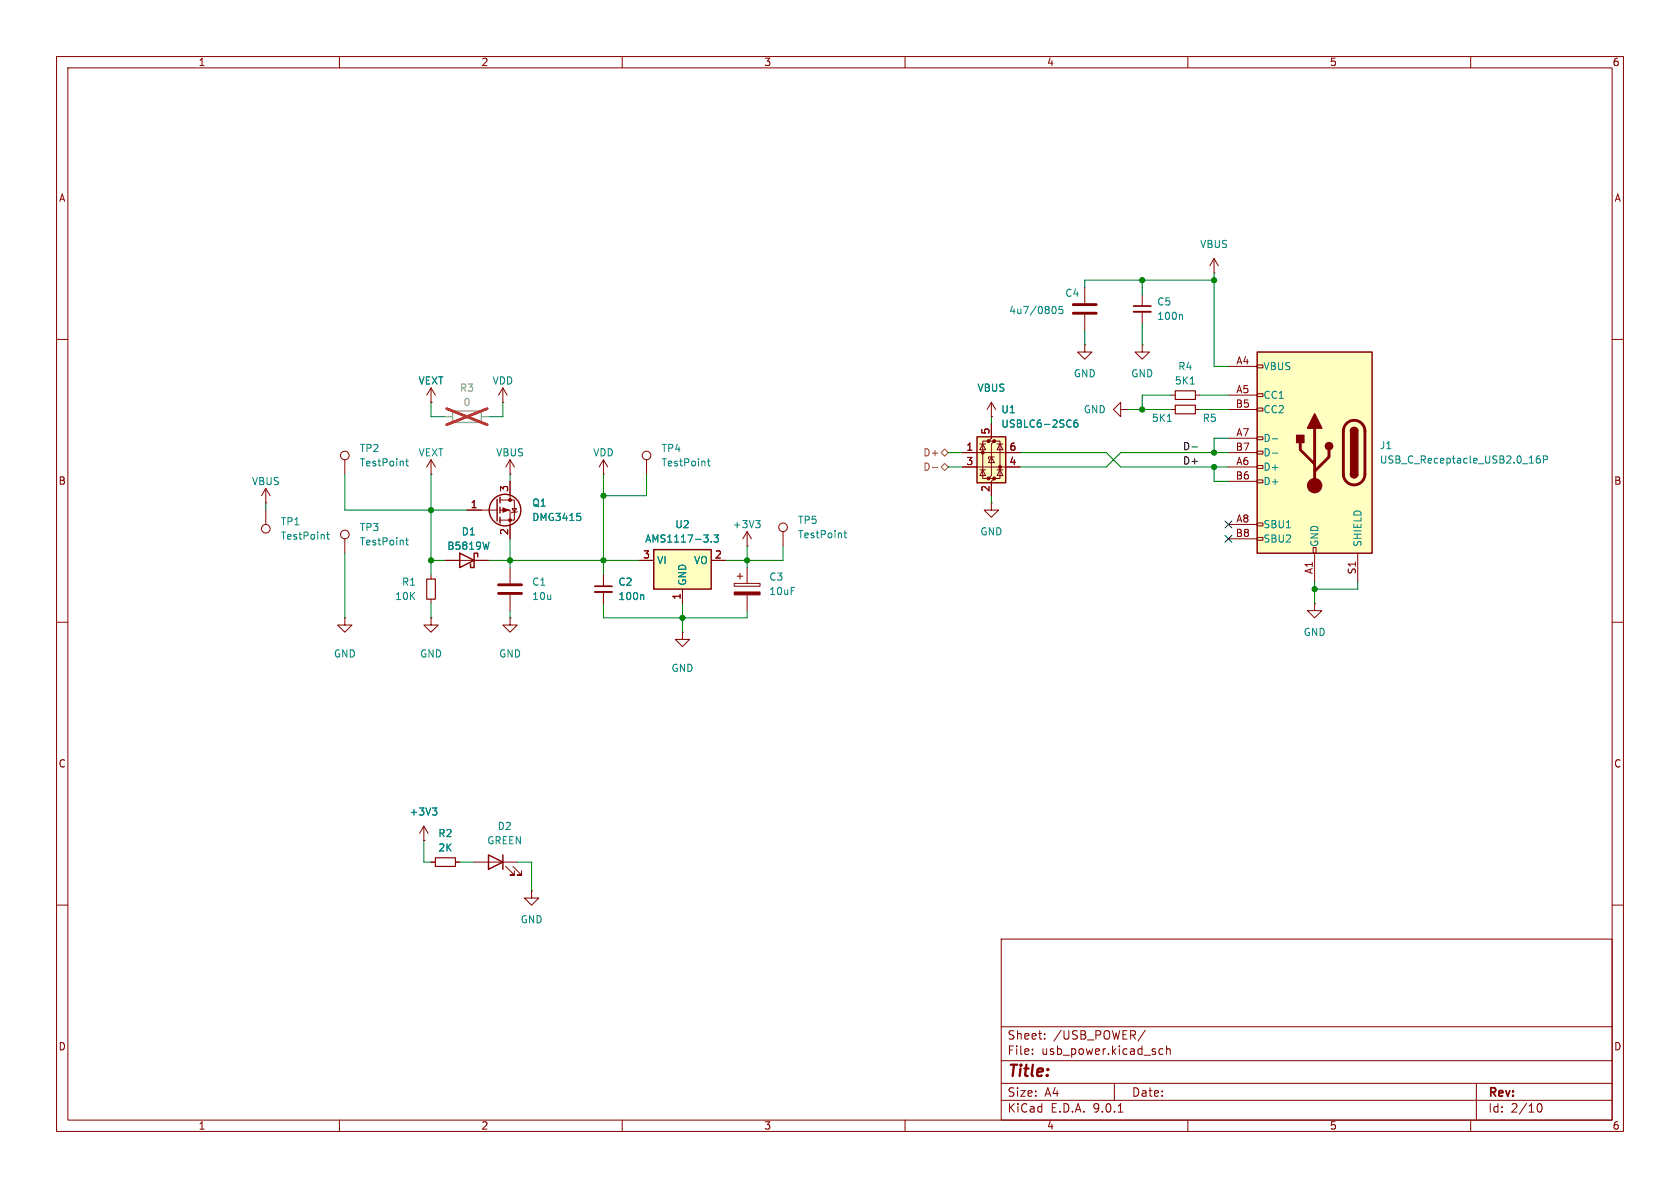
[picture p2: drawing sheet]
<svg xmlns="http://www.w3.org/2000/svg" width="297mm" height="210mm" viewBox="0 0 297 210" stroke-linecap="round" stroke-linejoin="round" font-family="sans-serif">
<path d="M0 0h297v210h-297z" fill="#fff" stroke="#fff" stroke-width=".18"/>
<g fill="none" stroke="#840000" stroke-width=".18">
<path d="M10 10h277v190h-277zM12 12h273v186h-273zM60 10v2M110 10v2M160 10v2M210 10v2M260 10v2M10 60h2M207 69.9h.8M211.3 69.9h.8M285 60h2M106.7 83.8h.1"/>
<path d="M106.7 81.3l-.8 1.3M106.7 81.3l.7 1.3M106.7 81.3v2.5M114.3 81.3v2.5M132.1 96.5h.1M132.1 94v2.5M132.1 94l-.8 1.3M132.1 94l.7 1.3M10 110h2M90.2 109.2v1.3h1.2l-1.2 1.3-1.3-1.3h1.3M90.2 109.2h.1M90.2 100.3v2.8"/>
<path d="M90.2 105.2v2.8M106.7 101.6v2M106.7 104.6v2.1M120.6 111.8v1.2h1.3l-1.3 1.3-1.2-1.3h1.2M120.6 111.8h.1M129.8 103.1h4.6v.5h-4.6zM130.3 101.9h1M130.8 101.3v1.1M132.1 100.3v2.8M132.1 105.2v2.8M232.4 106.7v1.3h1.3l-1.3 1.2-1.3-1.2h1.3M232.4 106.7h.1"/>
<path d="M285 110h2M74.9 148.6h.1M74.9 146.1l-.7 1.2M74.9 146.1l.8 1.2M74.9 146.1v2.5M76.2 152.4h.8M80.5 152.4h.8M83.8 152.4h7.6M89.4 153.2l1.5 1.5h-.7h.7v-.8M90.7 153.2l1.5 1.5h-.8h.8v-.8M94 157.5v1.3h1.2l-1.2 1.2-1.3-1.2h1.3M94 157.5h.1"/>
<path d="M10 160h2M177 166h108v32h-108zM285 160h2M60 198v2M110 198v2M160 198v2M177 194.5h108M177 191.5h108M177 187.5h108M177 181.5h108M182.5 186.3v.1M182.5 185.5v.1"/>
<path d="M184.7 183.6v.1M184.7 182.8v.1M197 191.5v3M197.7 196.6h.8M202.5 182.1l-1.3 2M205.6 185.5l-.4-.1-.3 .3v.4l.1 .2h.6M206.2 185.5l.3-.1 .3 .1 .1 .9M206.2 184.9v1.5M210 198v2M260 198v2M261 191.5v6.5M271.7 195.7l.2-.5 .2-.1a.81 .81 0 0 1 .6 .6 .81 .81 0 0 1-.3 .8h-.4l-.3-.5"/>
<circle cx="114.3" cy="80.5" r=".76"/>
</g>
<path d="M129.8 104.6h4.6v.6h-4.6z" fill="#840000" stroke="#840000" stroke-width=".18"/>
<path d="M210.4 67.9h.8M125.1 81.5h.4M125.2 81.1v1.1l.3 .2M133.6 92h.8l-.4 .5M134.1 92.5l.3 .2v.3l-.3 .3M113.6 105.1l.2 .2v.7M76.4 142.8h.8l-.4 .5M77 143.3l.2 .2v.3l-.2 .3" fill="none" stroke="#008484" stroke-width=".18"/>
<path d="M207.8 69.1h3.5v1.5h-3.5zM77 151.6h3.5v1.6h-3.5z" fill="none" stroke="#840000" stroke-width=".2"/>
<path d="M88.1 103.4h4.1M88.1 104.9h4.1" fill="none" stroke="#840000" stroke-width=".51"/>
<path d="M86.4 151.1l2.5 1.3-2.5 1.3zM88.9 151.1v2.6" fill="none" stroke="#840000" stroke-width=".25"/>
<path d="M105.2 103.6h3" fill="none" stroke="#840000" stroke-width=".3"/>
<path d="M105.2 104.6h3" fill="none" stroke="#840000" stroke-width=".33"/>
<path d="M222.2 62.2h20.4v35.6h-20.4z" fill="#ffffc2"/>
<g fill="none" stroke="#840000" stroke-width=".18">
<path d="M217.2 64.8h5M217.2 69.9h5M217.2 72.4h5M217.2 77.5h5M222.2 64.5h1.1v.5h-1.1zM222.2 69.6h1.1v.5h-1.1zM222.2 72.1h1.1v.5h-1.1zM222.2 77.2h1.1v.5h-1.1zM222.2 79.8h1.1v.5h-1.1zM217.2 80h5M217.2 82.6h5M217.2 85.1h5"/>
<path d="M217.2 92.7h5M217.2 95.3h5M222.2 82.3h1.1v.5h-1.1zM222.2 84.8h1.1v.5h-1.1zM222.2 92.5h1.1v.5h-1.1zM222.2 95h1.1v.5h-1.1zM232.2 96.8h.5v1h-.5zM232.4 97.8v5.1M240 97.8v5.1"/>
</g>
<path d="M222.2 62.2h20.4v35.6h-20.4zM238.8 76.2a.64 .64 0 0 1 .6-.6 .64 .64 0 0 1 .6 .6M238.8 83.8a.64 .64 0 0 0 .6 .7 .64 .64 0 0 0 .6-.7" fill="none" stroke="#840000" stroke-width=".25"/>
<path d="M229.9 78.2v1.3l2.5 2.5M232.4 75.7v10.2M234.9 79.5v1.3l-2.5 2.5M238 74.9a1.9 1.9 0 0 1 2.1-.5 1.9 1.9 0 0 1 1.2 1.8v7.6a1.91 1.91 0 0 1-1.9 1.9 1.91 1.91 0 0 1-1.9-1.9v-7.7l.2-.7z" fill="none" stroke="#840000" stroke-width=".51"/>
<g fill="#840000" stroke="#840000" stroke-width=".25">
<path d="M238.8 76.2h1.2v7.6h-1.2z"/>
<path d="M238.9 75.8a.64 .64 0 0 1 .7-.2 .64 .64 0 0 1 .4 .6h-1.2z"/>
<path d="M238.8 83.8h1.2a.64 .64 0 0 1-.6 .7 .64 .64 0 0 1-.6-.7z"/>
<path d="M232.4 73.2l1.3 2.5h-2.6z"/>
<path d="M229.2 77h1.3v1.2h-1.3z"/>
<circle cx="234.9" cy="78.9" r=".63"/>
</g>
<circle cx="232.4" cy="85.9" r="1.27" fill="#840000" stroke="#840000" stroke-width=".18"/>
<path d="M224.9 77.6h1M224.9 80.1h1M272.2 80.6h-.4a.86 .86 0 0 0 0 1.3l.5-.2v-.4l-.2-.2h-.4l-.1 .2M272.9 81.3l.6-.1 .1-.2-.1-.3-.6-.1v1.3" fill="none" stroke="#008484" stroke-width=".18"/>
<path d="M172.7 77.2h5.1v8.1h-5.1z" fill="#ffffc2"/>
<g fill="#840000" stroke="#840000" stroke-width=".18">
<circle cx="173.7" cy="80" r=".25"/>
<circle cx="174.8" cy="78" r=".25"/>
<circle cx="174.8" cy="84.6" r=".25"/>
<circle cx="175.8" cy="78" r=".25"/>
<circle cx="175.8" cy="84.6" r=".25"/>
<circle cx="176.8" cy="82.5" r=".25"/>
</g>
<g fill="none" stroke="#840000" stroke-width=".18">
<path d="M173.2 78.5h1M173.7 78.5l.5 1h-1zM174.8 78h-1.1v6.6h1.1M175.3 74.9v2.6l-.5 .5h1l-.5 .5v5.6l-.5 .5h1l-.5 .5v2.5M175.8 78h1v6.6h-1M176.3 78.5h1M176.8 78.5l.5 1h-1zM170.2 80h10.1M170.2 82.6h10.1M173.2 83.1h1M173.7 83.1l.5 1h-1zM175.3 80.8l.5 1h-1z"/>
<path d="M175.8 80.8h-1v.4M176.3 83.1h1M176.8 83.1l.5 1h-1z"/>
</g>
<path d="M172.7 77.2h5.1v8.1h-5.1z" fill="none" stroke="#840000" stroke-width=".25"/>
<path d="M190.4 74.2l-.3 .1a.86 .86 0 0 0 0 1.2l.4-.1 .1-.4-.3-.3-.3 .1-.2 .2" fill="none" stroke="#008484" stroke-width=".18"/>
<path d="M115.6 97.2h10.1v6.9h-10.1z" fill="#ffffc2"/>
<g fill="none" stroke="#840000" stroke-width=".25">
<path d="M81.3 97.8l2.5 1.3-2.5 1.2zM84.5 98.4v-.6h-.7v2.5h-.6v-.6M87.9 88.3v3.8M88.4 87.9v1M88.4 89.7v1M88.4 91.4v1.1M115.6 97.2h10.1v6.9h-10.1z"/>
<circle cx="89.3" cy="90.2" r="2.79"/>
</g>
<g fill="none" stroke="#840000" stroke-width=".18">
<path d="M191.8 50.8v2.8M191.8 55.6v2.8M201.9 52.1v2M201.9 55.1v2.1M214.6 48.3h.1M214.6 45.7l-.7 1.3M214.6 45.7l.8 1.3M214.6 45.7v2.6M76.2 71.1h.1M76.2 68.6v2.5M76.2 68.6l-.8 1.3M76.2 68.6l.8 1.3"/>
<path d="M88.9 71.1h.1M88.9 68.6l-.8 1.3M88.9 68.6l.8 1.3M88.9 68.6v2.5M175.3 73.7h.1M175.3 71.1l-.8 1.3M175.3 71.1l.7 1.3M175.3 71.1v2.6M175.3 74.9v2.6M191.8 61v1.2h1.2l-1.2 1.3-1.3-1.3h1.3M191.8 61h.1M198.1 72.4v-1.3l-1.3 1.3 1.3 1.3v-1.3h1.3"/>
<path d="M199.4 72.4h.1M201.9 61v1.2h1.3l-1.3 1.3-1.2-1.3h1.2M201.9 61h.1M207 72.4h.8M211.3 72.4h.8M47 88.9h.1M47 86.4l-.8 1.2M47 86.4l.8 1.2M47 86.4v2.5M47 90.2v2.5M61 81.3v2.5M61 95.3v2.5"/>
<path d="M76.2 83.8h.1M76.2 81.3l-.8 1.3M76.2 81.3l.8 1.3M76.2 81.3v2.5M78.7 99.1h7.7M82.5 90.2h5.4M88.4 88.4h2.5v3.5h-2.5M88.4 90.2h1.8v5.1M90.2 83.8h.1M90.2 81.3l-.8 1.3M90.2 81.3l.7 1.3M90.2 81.3v2.5"/>
<path d="M90.2 85.1v3.3M90.6 89.9h.7l-.4 .7zM91.4 90.4l-.1 .2h-.7l-.2 .1M113 99.1h2.6M125.7 99.1h2.6M138.4 94v2.5M170.2 80h2.5M170.2 82.6h2.5M175.3 88.9v1.3h1.2l-1.2 1.2-1.3-1.2h1.3M175.3 88.9h.1M175.3 85.1v2.5M177.8 80h2.5"/>
<path d="M177.8 82.6h2.5M61 109.2v1.3h1.2l-1.2 1.3-1.3-1.3h1.3M61 109.2h.1M76.2 109.2v1.3h1.3l-1.3 1.3-1.3-1.3h1.3M76.2 109.2h.1M76.2 101.6v.8M76.2 105.9v.8M106.7 101.6v2M106.7 104.6v2.1M120.6 104.1v2.6M74.9 148.6h.1M76.2 152.4h.8"/>
<path d="M80.5 152.4h.8"/>
<circle cx="47" cy="93.5" r=".76"/>
<circle cx="61" cy="80.5" r=".76"/>
<circle cx="61" cy="94.5" r=".76"/>
<circle cx="138.4" cy="93.2" r=".76"/>
</g>
<g fill="none" stroke="#008484" stroke-width=".18">
<path d="M186.2 54.2h.1a.68 .68 0 0 1 .4 .6 .68 .68 0 0 1-.4 .6h-.1M187.9 54.2h-.7v.6l.2-.1h.4l.1 .2v.4l-.2 .1-.5-.1M208.9 55.6l.2 .2v.7M190.4 74.2l-.3 .1a.86 .86 0 0 0 0 1.2l.4-.1 .1-.4-.3-.3-.3 .1-.2 .2M206.4 74.5h.7M57.7 94.5h.5M57.9 94.1v1l.3 .2M71.7 81.5h.5M71.7 95.5h.5M71.9 81.1v1.1l.3 .2M71.9 95.1v1.1l.3 .1M86.5 95.8l-.3 1.3"/>
<path d="M102 90.7h.6M102.6 91.3l.1 .2-.1 .5M125.7 95.7v.1M126.2 94.6h.8l-.4 .4 .3 .2v.5l-.1 .1-.6-.1M149.2 94.2h.5M149.4 93.8v1.1l.3 .2M113.6 105.1l.2 .2v.7M76.4 142.8h.8l-.4 .5M77 143.3l.2 .2v.3l-.2 .3"/>
</g>
<g fill="#840000" stroke="#840000" stroke-width=".18">
<path d="M88.9 89.8l1 .4-1 .4z"/>
<circle cx="90.2" cy="88.4" r=".25"/>
<circle cx="90.2" cy="91.9" r=".25"/>
</g>
<path d="M80 72.6h5.1v2.1h-5.1z" fill="none" stroke="#a1a1a1" stroke-width=".25"/>
<path d="M78.7 73.7h1.3M85.1 73.7h1.3" fill="none" stroke="#a1a1a1" stroke-width=".18"/>
<path d="M79 72.2l7.1 2.9M86.1 72.2l-7.1 2.9" fill="none" stroke="#ff2626" stroke-width=".46"/>
<path d="M207.8 71.6h3.5v1.6h-3.5zM75.4 102.4h1.6v3.5h-1.6z" fill="none" stroke="#840000" stroke-width=".2"/>
<path d="M189.7 53.8h4.1M189.7 55.4h4.1" fill="none" stroke="#840000" stroke-width=".51"/>
<path d="M200.4 54.1h3.1" fill="none" stroke="#840000" stroke-width=".3"/>
<path d="M200.4 55.1h3.1" fill="none" stroke="#840000" stroke-width=".33"/>
<path d="M164.8 82.6h1M166.4 80l.6-.6 .6 .6-.6 .6zM166.4 82.6l.6-.7 .6 .7-.6 .6z" fill="none" stroke="#848400" stroke-width=".18"/>
<path d="M210.7 79h1" fill="none" stroke="#000" stroke-width=".18"/>
<g fill="none" stroke="#008400" stroke-width=".18">
<path d="M191.8 58.4v2.6M201.9 49.5v2.6M201.9 57.2v3.8M214.6 48.3v16.5h2.6M214.6 49.5h-22.8v1.3M76.2 71.1v2.6h2.5M88.9 71.1v2.6h-2.5M175.3 73.7v1.2M199.4 72.4h7.6M207 69.9h-5.1v2.5M212.1 69.9h5.1M212.1 72.4h5.1"/>
<path d="M217.2 77.5h-2.6v2.5M47 88.9v1.3M61 83.8v6.4h21.5M61 97.8v11.4M76.2 99.1h2.5M76.2 83.8v17.8M86.4 99.1h26.6M90.2 83.8v1.3M90.2 95.3v5M106.7 83.8v17.8M114.3 83.8v3.8h-7.6M132.1 96.5v3.8"/>
<path d="M138.4 96.5v2.6h-10.1M167.6 80h2.6M167.6 82.6h2.6M175.3 87.6v1.3M180.3 80h15.3l2.5 2.6h19.1M214.6 82.6v2.5h2.6M217.2 80h-19.1l-2.5 2.6h-15.3M76.2 106.7v2.5M90.2 108v1.2M106.7 106.7v2.5h25.4v-1.2M120.6 106.7v5.1M232.4 102.9v3.8"/>
<path d="M240 102.9v1.2h-7.6M74.9 148.6v3.8h1.3M81.3 152.4h2.5M91.4 152.4h2.6v5.1"/>
</g>
<path d="M216.6 94.6l1.2 1.3M216.6 92.1l1.2 1.2M217.8 94.6l-1.2 1.3M217.8 92.1l-1.2 1.2" fill="none" stroke="#000084" stroke-width=".18"/>
<g fill="#008400" stroke="#008400" stroke-width=".18">
<circle cx="120.6" cy="109.2" r=".46"/>
<circle cx="132.1" cy="99.1" r=".46"/>
<circle cx="214.6" cy="80" r=".46"/>
<circle cx="214.6" cy="82.6" r=".46"/>
<circle cx="201.9" cy="72.4" r=".46"/>
<circle cx="232.4" cy="104.1" r=".46"/>
<circle cx="106.7" cy="99.1" r=".46"/>
<circle cx="90.2" cy="99.1" r=".46"/>
<circle cx="106.7" cy="87.6" r=".46"/>
<circle cx="76.2" cy="99.1" r=".46"/>
<circle cx="76.2" cy="90.2" r=".46"/>
<circle cx="214.6" cy="49.5" r=".46"/>
<circle cx="201.9" cy="49.5" r=".46"/>
</g>
<text font-size="2.8" fill="#840000" x="178" y="190.9">Title:</text>
<g font-size="2.1" fill="#840000">
<text x="178" y="184">Sheet:</text>
<text x="186.2" y="184">/USB_POWER/</text>
<text x="178" y="186.7">File:</text>
<text x="184.1" y="186.7">usb_power.kicad_sch</text>
<text x="178" y="196.9">KiCad</text>
<text x="178" y="194.1">Size:</text>
<text x="184.7" y="194.1">A4</text>
<text x="185.7" y="196.9">E.D.A.</text>
<text x="193.3" y="196.9">9.0.1</text>
<text x="200" y="194.1">Date:</text>
<text x="263" y="194.3">Rev:</text>
<text x="263" y="196.9">Id:</text>
<text x="267.1" y="196.9">2/10</text>
</g>
<g font-size="1.8" fill="#840000">
<text x="35" y="11.9">1</text>
<text x="85" y="11.9">2</text>
<text x="135" y="11.9">3</text>
<text x="185" y="11.9">4</text>
<text x="235" y="11.9">5</text>
<text x="285" y="11.9">6</text>
<text x="10.3" y="35.9">A</text>
<text x="285.3" y="35.9">A</text>
<text x="218.5" y="64.5">A4</text>
<text x="218.5" y="69.6">A5</text>
<text x="175" y="76.9" transform="rotate(-90 175 76.9)">5</text>
<text x="218.4" y="72.1">B5</text>
<text x="218.5" y="77.2">A7</text>
<text x="170.7" y="79.8">1</text>
<text x="170.7" y="82.3">3</text>
<text x="178.4" y="79.8">6</text>
<text x="178.4" y="82.3">4</text>
<text x="218.4" y="79.8">B7</text>
<text x="218.5" y="82.3">A6</text>
<text x="10.3" y="85.9">B</text>
<text x="83.1" y="89.9">1</text>
<text x="89.9" y="87.1" transform="rotate(-90 89.9 87.1)">3</text>
<text x="175" y="87.1" transform="rotate(-90 175 87.1)">2</text>
<text x="218.4" y="84.8">B6</text>
<text x="285.3" y="85.9">B</text>
<text x="89.9" y="94.7" transform="rotate(-90 89.9 94.7)">2</text>
<text x="218.4" y="95">B8</text>
<text x="218.5" y="92.5">A8</text>
<text x="113.6" y="98.8">3</text>
<text x="126.3" y="98.8">2</text>
<text x="232.2" y="101.6" transform="rotate(-90 232.2 101.6)">A1</text>
<text x="239.8" y="101.6" transform="rotate(-90 239.8 101.6)">S1</text>
<text x="120.4" y="106.1" transform="rotate(-90 120.4 106.1)">1</text>
<text x="10.3" y="135.9">C</text>
<text x="285.3" y="135.9">C</text>
<text x="10.3" y="185.9">D</text>
<text x="285.3" y="185.9">D</text>
<text x="35" y="199.9">1</text>
<text x="85" y="199.9">2</text>
<text x="135" y="199.9">3</text>
<text x="185" y="199.9">4</text>
<text x="235" y="199.9">5</text>
<text x="285" y="199.9">6</text>
</g>
<g font-size="1.8" fill="#008484">
<text x="212.1" y="44">VBUS</text>
<text x="188.2" y="52.7">C4</text>
<text x="178.3" y="55.7">4u7/0805</text>
<text x="204.5" y="54.2">C5</text>
<text x="204.5" y="56.7">100n</text>
<text x="208.2" y="65.6">R4</text>
<text x="223.3" y="65.6">VBUS</text>
<text x="73.9" y="68.2">VEXT</text>
<text x="87" y="68.2">VDD</text>
<text x="172.7" y="69.4">VBUS</text>
<text x="189.7" y="66.9">GND</text>
<text x="199.9" y="66.9">GND</text>
<text x="207.6" y="68.2">5K1</text>
<text x="223.3" y="70.7">CC1</text>
<text x="176.9" y="75.8">USBLC6-2SC6</text>
<text x="176.9" y="73.3">U1</text>
<text x="191.5" y="73.3">GND</text>
<text x="203.5" y="74.8">5K1</text>
<text x="212.5" y="74.8">R5</text>
<text x="223.3" y="73.3">CC2</text>
<text x="63.5" y="80.1">TP2</text>
<text x="63.5" y="82.7">TestPoint</text>
<text x="73.9" y="80.9">VEXT</text>
<text x="87.6" y="80.9">VBUS</text>
<text x="104.8" y="80.9">VDD</text>
<text x="116.8" y="80.1">TP4</text>
<text x="116.8" y="82.7">TestPoint</text>
<text x="223.3" y="78.3">D-</text>
<text x="223.3" y="80.9">D-</text>
<text x="223.3" y="83.4">D+</text>
<text x="243.8" y="79.6">J1</text>
<text x="243.8" y="82.1">USB_C_Receptacle_USB2.0_16P</text>
<text x="44.4" y="86">VBUS</text>
<text x="94" y="89.8">Q1</text>
<text x="223.3" y="86">D+</text>
<text x="49.5" y="93.1">TP1</text>
<text x="49.5" y="95.6">TestPoint</text>
<text x="63.5" y="94.1">TP3</text>
<text x="81.5" y="94.8">D1</text>
<text x="94" y="92.3">DMG3415</text>
<text x="119.3" y="93.6">U2</text>
<text x="129.4" y="93.6">+3V3</text>
<text x="141" y="92.8">TP5</text>
<text x="141" y="95.4">TestPoint</text>
<text x="173.2" y="94.8">GND</text>
<text x="223.3" y="93.6">SBU1</text>
<text x="63.5" y="96.6">TestPoint</text>
<text x="79" y="97.4">B5819W</text>
<text x="114" y="96.1">AMS1117-3.3</text>
<text x="116.1" y="99.9">VI</text>
<text x="122.6" y="99.9">VO</text>
<text x="223.3" y="96.1">SBU2</text>
<text x="233.3" y="96.8" transform="rotate(-90 233.3 96.8)">GND</text>
<text x="240.9" y="96.8" transform="rotate(-90 240.9 96.8)">SHIELD</text>
<text x="69.8" y="106.3">10K</text>
<text x="71" y="103.7">R1</text>
<text x="94" y="103.7">C1</text>
<text x="94" y="106.3">10u</text>
<text x="109.2" y="103.7">C2</text>
<text x="109.2" y="106.3">100n</text>
<text x="121.5" y="103.6" transform="rotate(-90 121.5 103.6)">GND</text>
<text x="135.9" y="102.8">C3</text>
<text x="135.9" y="105.4">10uF</text>
<text x="230.4" y="112.6">GND</text>
<text x="58.9" y="116.4">GND</text>
<text x="74.2" y="116.4">GND</text>
<text x="88.1" y="116.4">GND</text>
<text x="118.6" y="119">GND</text>
<text x="72.3" y="144.4">+3V3</text>
<text x="77.4" y="148.2">R2</text>
<text x="86" y="149.5">GREEN</text>
<text x="87.9" y="146.9">D2</text>
<text x="77.4" y="150.7">2K</text>
<text x="91.9" y="163.4">GND</text>
</g>
<g font-size="1.8" fill="#a1a1a1">
<text x="81.2" y="69.4">R3</text>
<text x="81.8" y="72">0</text>
</g>
<g font-size="1.8" fill="#848400">
<text x="163.1" y="80.9">D+</text>
<text x="163.1" y="83.4">D-</text>
</g>
<g font-size="1.8">
<text x="209" y="79.7">D-</text>
<text x="209" y="82.2">D+</text>
</g>
</svg>
